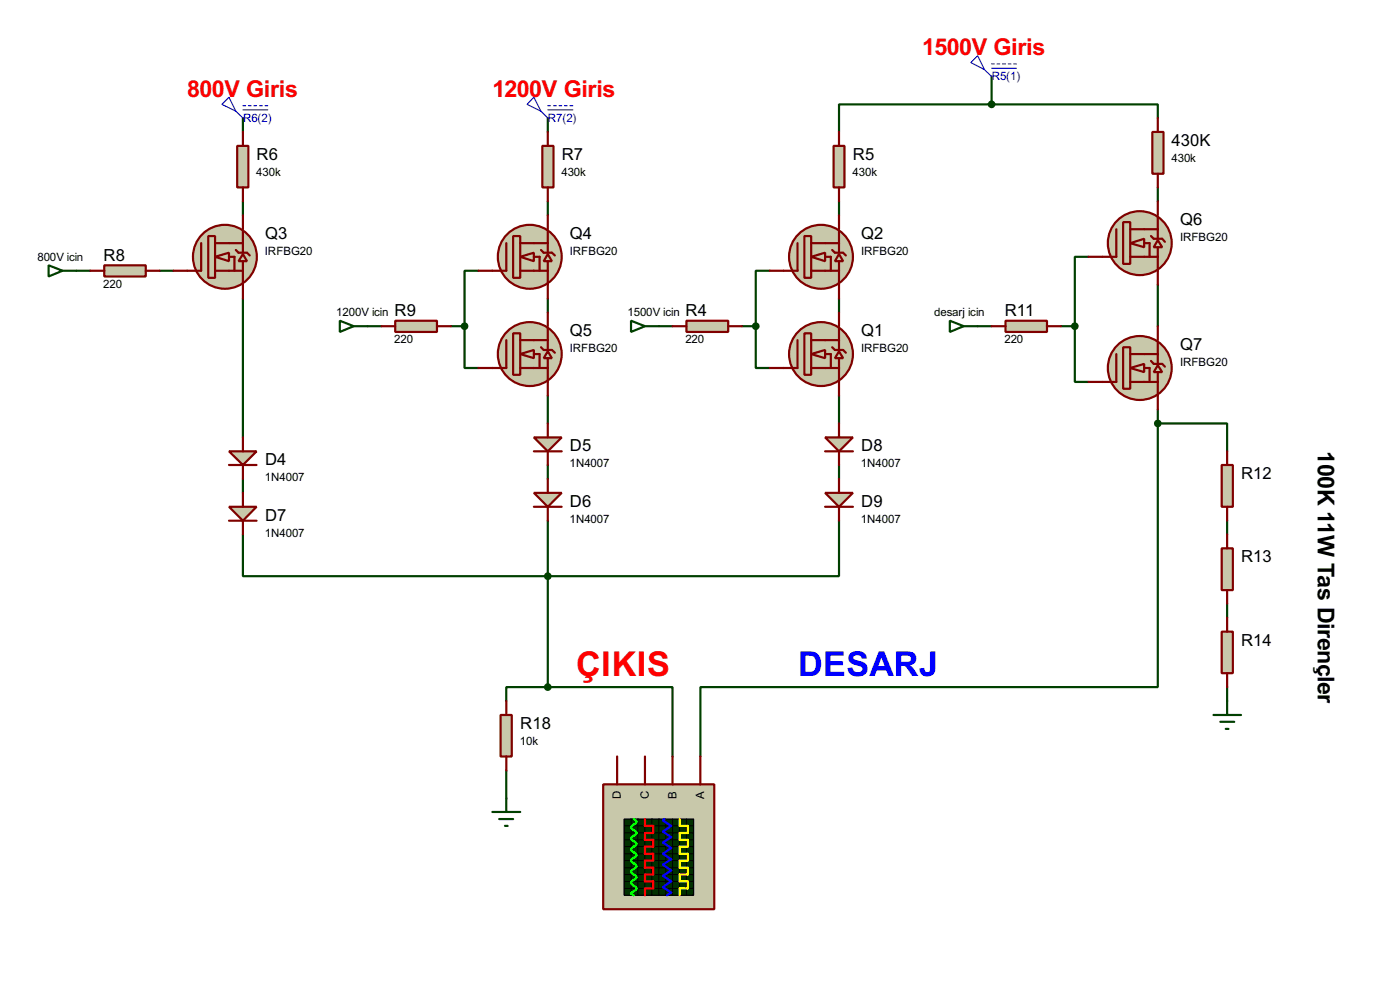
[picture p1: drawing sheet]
<svg xmlns="http://www.w3.org/2000/svg" width="256mm" height="180mm" viewBox="0 0 256 180" stroke-linecap="round" stroke-linejoin="round" font-family="sans-serif">
<g fill="none" stroke="#004000" stroke-width=".4">
<path d="M181.7 19.1h-28v5.1M181.7 19.1h30.4v2.5M181.7 14v5.1M44.5 21.6v2.6M44.5 36.9v2.5M100.4 21.6v2.6M100.4 36.9v2.5M153.7 36.9v2.5M212.1 34.3v2.6M14 49.6h2.6M29.3 49.6h2.5M44.5 54.7v25.4"/>
<path d="M67.4 59.7h2.5M82.6 59.7h2.5M85.1 59.7v7.7h2.6M87.7 49.6h-2.6v10.1M100.4 54.7v2.5M120.7 59.7h2.5M135.9 59.7h2.6M138.5 59.7v7.7h2.5M141 49.6h-2.5v10.1M153.7 54.7v2.5M179.1 59.7h2.6M194.4 59.7h2.5"/>
<path d="M196.9 59.7v10.2h2.5M199.4 47h-2.5v12.7M212.1 52.1v7.6M100.4 72.4v5.1M153.7 72.4v5.1M212.1 77.5h12.7v5.1M212.1 77.5v48.3h-83.8v12.7M212.1 75v2.5M44.5 87.7v2.5M100.4 85.1v2.6M100.4 95.3v30.5M153.7 95.3v10.2h-109.2v-7.7"/>
<path d="M153.7 85.1v2.6M224.8 95.3v2.5M224.8 110.5v2.6M100.4 125.8h-7.6v2.5M100.4 125.8h22.8v12.7M224.8 125.8v2.5M92.8 141v5.1"/>
</g>
<g fill="#c8c8aa" stroke="#800000" stroke-width=".4">
<path d="M148.6 64.8l2.6-.7v1.5z"/>
<circle cx="150.4" cy="64.8" r="5.9"/>
</g>
<path d="M147.4 61h1.2v7.6h-1.2z" fill="#c8c8aa" stroke="#800000" stroke-width=".4"/>
<path d="M146.1 62.3v5.1h-2.5M148.6 67.4h5.1M148.6 62.3h5.1M151.2 64.8h1v2.6" fill="none" stroke="#800000" stroke-width=".4"/>
<path d="M153.7 64.3l.8 1.3h-1.5z" fill="#c8c8aa" stroke="#800000" stroke-width=".4"/>
<path d="M153.7 57.2v2.5M153.7 60v4.1M141 67.4h2.6M152.5 63.6l.5 .5h1.5l.5 .5M153.7 65.6v6.8" fill="none" stroke="#800000" stroke-width=".4"/>
<path d="M125.8 58.7h7.6v2.1h-7.6z" fill="#c8c8aa" stroke="#800000" stroke-width=".4"/>
<path d="M123.2 59.7h2.6M133.4 59.7h2.5" fill="none" stroke="#800000" stroke-width=".4"/>
<path d="M152.7 26.7h2v7.6h-2z" fill="#c8c8aa" stroke="#800000" stroke-width=".4"/>
<path d="M153.7 24.2v2.5M153.7 34.3v2.6" fill="none" stroke="#800000" stroke-width=".4"/>
<g fill="#c8c8aa" stroke="#800000" stroke-width=".4">
<path d="M148.6 47l2.6-.7v1.5z"/>
<circle cx="150.4" cy="47" r="5.9"/>
</g>
<path d="M147.4 43.2h1.2v7.7h-1.2z" fill="#c8c8aa" stroke="#800000" stroke-width=".4"/>
<path d="M146.1 44.5v5.1h-2.5M148.6 49.6h5.1M148.6 44.5h5.1M151.2 47h1v2.6" fill="none" stroke="#800000" stroke-width=".4"/>
<path d="M153.7 46.5l.8 1.3h-1.5z" fill="#c8c8aa" stroke="#800000" stroke-width=".4"/>
<path d="M153.7 39.4v2.6M141 49.6h2.6M152.5 45.8l.5 .5h1.5l.5 .5M153.7 42.2v4.1M153.7 47.8v6.9" fill="none" stroke="#800000" stroke-width=".4"/>
<g fill="#c8c8aa" stroke="#800000" stroke-width=".4">
<path d="M39.4 47l2.6-.7v1.5z"/>
<circle cx="41.2" cy="47" r="5.9"/>
</g>
<path d="M38.2 43.2h1.2v7.7h-1.2z" fill="#c8c8aa" stroke="#800000" stroke-width=".4"/>
<path d="M36.9 44.5v5.1h-2.6M39.4 49.6h5.1M39.4 44.5h5.1M42 47h1v2.6" fill="none" stroke="#800000" stroke-width=".4"/>
<path d="M44.5 46.5l.8 1.3h-1.6z" fill="#c8c8aa" stroke="#800000" stroke-width=".4"/>
<path d="M44.5 39.4v2.6M31.8 49.6h2.5M43.2 45.8l.5 .5h1.6l.5 .5M44.5 42.2v4.1M44.5 47.8v6.9" fill="none" stroke="#800000" stroke-width=".4"/>
<g fill="#c8c8aa" stroke="#800000" stroke-width=".4">
<path d="M95.3 47l2.5-.7v1.5z"/>
<circle cx="97" cy="47" r="5.9"/>
</g>
<path d="M94 43.2h1.3v7.7h-1.3z" fill="#c8c8aa" stroke="#800000" stroke-width=".4"/>
<path d="M92.8 44.5v5.1h-2.6M95.3 49.6h5.1M95.3 44.5h5.1M97.8 47h1.1v2.6" fill="none" stroke="#800000" stroke-width=".4"/>
<path d="M100.4 46.5l.7 1.3h-1.5z" fill="#c8c8aa" stroke="#800000" stroke-width=".4"/>
<path d="M100.4 39.4v2.6M87.7 49.6h2.5M99.1 45.8l.5 .5h1.5l.6 .5M100.4 42.2v4.1M100.4 47.8v6.9" fill="none" stroke="#800000" stroke-width=".4"/>
<path d="M43.5 26.7h2v7.6h-2z" fill="#c8c8aa" stroke="#800000" stroke-width=".4"/>
<path d="M44.5 24.2v2.5M44.5 34.3v2.6" fill="none" stroke="#800000" stroke-width=".4"/>
<path d="M99.4 26.7h2v7.6h-2z" fill="#c8c8aa" stroke="#800000" stroke-width=".4"/>
<path d="M100.4 24.2v2.5M100.4 34.3v2.6" fill="none" stroke="#800000" stroke-width=".4"/>
<path d="M42 82.6h5l-2.5 2.5z" fill="#c8c8aa" stroke="#800000" stroke-width=".4"/>
<path d="M42 85.1h5M44.5 80.1v2.5M44.5 85.1v2.6" fill="none" stroke="#800000" stroke-width=".4"/>
<path d="M97.8 80.1h5.1l-2.5 2.5z" fill="#c8c8aa" stroke="#800000" stroke-width=".4"/>
<path d="M100.4 77.5v2.6M97.8 82.6h5.1M100.4 82.6v2.5" fill="none" stroke="#800000" stroke-width=".4"/>
<path d="M97.8 90.2h5.1l-2.5 2.6z" fill="#c8c8aa" stroke="#800000" stroke-width=".4"/>
<path d="M97.8 92.8h5.1M100.4 87.7v2.5M100.4 92.8v2.5" fill="none" stroke="#800000" stroke-width=".4"/>
<path d="M42 92.8h5l-2.5 2.5z" fill="#c8c8aa" stroke="#800000" stroke-width=".4"/>
<path d="M42 95.3h5M44.5 90.2v2.6M44.5 95.3v2.5" fill="none" stroke="#800000" stroke-width=".4"/>
<g fill="#c8c8aa" stroke="#800000" stroke-width=".4">
<path d="M95.3 64.8l2.5-.7v1.5z"/>
<circle cx="97" cy="64.8" r="5.9"/>
</g>
<path d="M94 61h1.3v7.6h-1.3z" fill="#c8c8aa" stroke="#800000" stroke-width=".4"/>
<path d="M92.8 62.3v5.1h-2.6M95.3 67.4h5.1M95.3 62.3h5.1M97.8 64.8h1.1v2.6" fill="none" stroke="#800000" stroke-width=".4"/>
<path d="M100.4 64.3l.7 1.3h-1.5z" fill="#c8c8aa" stroke="#800000" stroke-width=".4"/>
<path d="M100.4 57.2v2.5M100.4 60v4.1M87.7 67.4h2.5M99.1 63.6l.5 .5h1.5l.6 .5M100.4 65.6v6.8" fill="none" stroke="#800000" stroke-width=".4"/>
<path d="M151.2 80.1h5.1l-2.6 2.5z" fill="#c8c8aa" stroke="#800000" stroke-width=".4"/>
<path d="M153.7 77.5v2.6M151.2 82.6h5.1M153.7 82.6v2.5" fill="none" stroke="#800000" stroke-width=".4"/>
<path d="M151.2 90.2h5.1l-2.6 2.6z" fill="#c8c8aa" stroke="#800000" stroke-width=".4"/>
<path d="M151.2 92.8h5.1M153.7 87.7v2.5M153.7 92.8v2.5" fill="none" stroke="#800000" stroke-width=".4"/>
<path d="M19.1 48.6h7.6v2h-7.6z" fill="#c8c8aa" stroke="#800000" stroke-width=".4"/>
<path d="M16.6 49.6h2.5M26.7 49.6h2.6" fill="none" stroke="#800000" stroke-width=".4"/>
<path d="M72.4 58.7h7.7v2.1h-7.7z" fill="#c8c8aa" stroke="#800000" stroke-width=".4"/>
<path d="M69.9 59.7h2.5M80.1 59.7h2.5" fill="none" stroke="#800000" stroke-width=".4"/>
<circle cx="85.1" cy="59.7" r=".5" fill="#004000" stroke="#004000" stroke-width=".4"/>
<path d="M8.9 48.6l2.6 1-2.6 1zM11.5 49.6h2.5M62.3 58.7l2.5 1-2.5 1.1zM64.8 59.7h2.6M115.6 58.7l2.6 1-2.6 1.1zM118.2 59.7h2.5" fill="none" stroke="#004000" stroke-width=".4"/>
<g fill="#c8c8aa" stroke="#800000" stroke-width=".4">
<path d="M207.1 44.5l2.5-.8v1.6z"/>
<circle cx="208.8" cy="44.5" r="5.9"/>
</g>
<path d="M205.8 40.7h1.3v7.6h-1.3z" fill="#c8c8aa" stroke="#800000" stroke-width=".4"/>
<path d="M204.5 42v5h-2.5M207.1 47h5M207.1 42h5M209.6 44.5h1v2.5" fill="none" stroke="#800000" stroke-width=".4"/>
<path d="M212.1 44l.8 1.3h-1.5z" fill="#c8c8aa" stroke="#800000" stroke-width=".4"/>
<path d="M212.1 36.9v2.5M212.1 39.7v4M199.4 47h2.6M210.9 43.2l.5 .5h1.5l.5 .6M212.1 45.3v6.8" fill="none" stroke="#800000" stroke-width=".4"/>
<g fill="#c8c8aa" stroke="#800000" stroke-width=".4">
<path d="M207.1 67.4l2.5-.8v1.5z"/>
<circle cx="208.8" cy="67.4" r="5.9"/>
</g>
<path d="M205.8 63.6h1.3v7.6h-1.3z" fill="#c8c8aa" stroke="#800000" stroke-width=".4"/>
<path d="M204.5 64.8v5.1h-2.5M207.1 69.9h5M207.1 64.8h5M209.6 67.4h1v2.5" fill="none" stroke="#800000" stroke-width=".4"/>
<path d="M212.1 66.9l.8 1.2h-1.5z" fill="#c8c8aa" stroke="#800000" stroke-width=".4"/>
<path d="M212.1 59.7v2.6M199.4 69.9h2.6M210.9 66.1l.5 .5h1.5l.5 .5M212.1 62.5v4.1M212.1 68.1v6.9" fill="none" stroke="#800000" stroke-width=".4"/>
<path d="M211.1 24.2h2.1v7.6h-2.1z" fill="#c8c8aa" stroke="#800000" stroke-width=".4"/>
<path d="M212.1 21.6v2.6M212.1 31.8v2.5" fill="none" stroke="#800000" stroke-width=".4"/>
<path d="M184.2 58.7h7.6v2.1h-7.6z" fill="#c8c8aa" stroke="#800000" stroke-width=".4"/>
<path d="M181.7 59.7h2.5M191.8 59.7h2.6" fill="none" stroke="#800000" stroke-width=".4"/>
<circle cx="196.9" cy="59.7" r=".5" fill="#004000" stroke="#004000" stroke-width=".4"/>
<path d="M174 58.7l2.6 1-2.6 1.1zM176.6 59.7h2.5" fill="none" stroke="#004000" stroke-width=".4"/>
<path d="M223.8 85.1h2.1v7.7h-2.1z" fill="#c8c8aa" stroke="#800000" stroke-width=".4"/>
<path d="M224.8 82.6v2.5M224.8 92.8v2.5" fill="none" stroke="#800000" stroke-width=".4"/>
<path d="M223.8 100.4h2.1v7.6h-2.1z" fill="#c8c8aa" stroke="#800000" stroke-width=".4"/>
<path d="M224.8 97.8v2.6M224.8 108v2.5" fill="none" stroke="#800000" stroke-width=".4"/>
<path d="M223.8 115.6h2.1v7.6h-2.1z" fill="#c8c8aa" stroke="#800000" stroke-width=".4"/>
<path d="M224.8 113.1v2.5M224.8 123.2v2.6" fill="none" stroke="#800000" stroke-width=".4"/>
<g fill="none" stroke="#0000c0" stroke-width=".2">
<path d="M40.7 19.1l1.3-1.3 1.2 2.6zM44.5 19.4h.5M45.5 19.4h.5M46.5 19.4h.5M47.6 19.4h.5M48.6 19.4h.5M97.8 17.8l1.3 2.6-2.5-1.3zM100.4 19.4h.5M101.4 19.4h.5M102.4 19.4h.5M103.4 19.4h.5M104.4 19.4h.6"/>
<path d="M177.9 11.5l1.2-1.3 1.3 2.6zM180.4 12.8l1.3 1.2M181.7 11.7h.5M181.7 12.5h4.5M182.7 11.7h.5M183.7 11.7h.5M184.7 11.7h.5M185.7 11.7h.5M43.2 20.4l1.3 1.2M44.5 20.1h4.6M99.1 20.4l1.3 1.2M100.4 20.1h4.6"/>
</g>
<path d="M110.5 143.6h20.4v22.8h-20.4z" fill="#c8c8aa" stroke="#800000" stroke-width=".4"/>
<path d="M114.4 149.9h12.7v14h-12.7z" fill="#003000" stroke="#000" stroke-width=".25"/>
<g fill="none" stroke="#000" stroke-width=".18">
<path d="M114.4 155h12.7M114.4 156.3h12.7M114.4 157.5h12.7M114.4 158.8h12.7M114.4 152.5h12.7M114.4 151.2h12.7M114.4 153.7h12.7M115.6 149.9v14M116.9 149.9v14M118.2 149.9v14M119.4 149.9v14M120.7 149.9v14"/>
<path d="M122 149.9v14M123.2 149.9v14M124.5 149.9v14M125.8 149.9v14M114.4 160.1h12.7M114.4 161.3h12.7M114.4 162.6h12.7"/>
</g>
<path d="M124.5 149.9v1.3h1.5v1.3h-1.5v1.2h1.5v1.3h-1.5v1.3h1.5v1.2h-1.5v1.3h1.5v1.3h-1.5v1.2h1.5v1.3h-1.5v1.3" fill="none" stroke="#ff0" stroke-width=".4"/>
<path d="M118.2 149.9v1.3h1.5v1.3h-1.5v1.2h1.5v1.3h-1.5v1.3h1.5v1.2h-1.5v1.3h1.5v1.3h-1.5v1.2h1.5v1.3h-1.5v1.3" fill="none" stroke="#f00" stroke-width=".4"/>
<path d="M121.7 149.9l-.2 .3 1.5 1-1.5 1 1.5 1-1.5 1 1.5 1-1.5 1.1 1.5 1-1.5 1 1.5 1-1.5 1 1.5 1-1.5 1.1 1.5 1-.8 .5" fill="none" stroke="#00f" stroke-width=".4"/>
<path d="M116.1 149.9l.4 .2 .1 .3-.1 .3-.8 .5-.1 .2 .1 .3 .4 .2a.54 .54 0 0 1 .4 .8l-.8 .5-.1 .3 .1 .2 .8 .5 .1 .3-.1 .2-.4 .3a.54 .54 0 0 0-.4 .7l.8 .5 .1 .3-.1 .3-.8 .4-.1 .3 .1 .3 .4 .2a.54 .54 0 0 1 .4 .8l-.8 .5-.1 .3 .1 .2 .8 .5 .1 .3-.1 .2-.8 .5a.6 .6 0 0 0 .5 .9l.4 .4-.1 .3-.8 .4-.1 .3 .5 .3" fill="none" stroke="#0f0" stroke-width=".4"/>
<path d="M113.1 138.5v5.1M118.2 138.5v5.1M123.2 138.5v5.1M128.3 138.5v5.1" fill="none" stroke="#800000" stroke-width=".4"/>
<path d="M222.3 130.9h5.1M223.6 132.1h2.5M224.6 133.4h.5M224.8 128.3v2.6" fill="none" stroke="#004000" stroke-width=".4"/>
<circle cx="212.1" cy="77.5" r=".5" fill="#004000" stroke="#004000" stroke-width=".4"/>
<path d="M91.7 130.9h2.1v7.6h-2.1z" fill="#c8c8aa" stroke="#800000" stroke-width=".4"/>
<path d="M92.8 128.3v2.6M92.8 138.5v2.5" fill="none" stroke="#800000" stroke-width=".4"/>
<path d="M90.2 148.6h5.1M91.5 149.9h2.5M92.5 151.2h.5M92.8 146.1v2.5" fill="none" stroke="#004000" stroke-width=".4"/>
<g fill="#004000" stroke="#004000" stroke-width=".4">
<circle cx="100.3" cy="105.5" r=".5"/>
<circle cx="138.4" cy="59.7" r=".5"/>
<circle cx="100.3" cy="125.8" r=".5"/>
<circle cx="181.6" cy="19.1" r=".5"/>
</g>
<text font-size="7" fill="#f00" x="105.6" y="123.8">ÇIKIS</text>
<text font-size="7" fill="#00f" x="146.2" y="123.8">DESARJ</text>
<g font-size="4.8" fill="#f00">
<text x="169" y="10.2">1500V Giris</text>
<text x="34.3" y="17.8">800V Giris</text>
<text x="90.2" y="17.8">1200V Giris</text>
</g>
<text font-size="4.8" x="241.4" y="82.6" transform="rotate(90 241.4 82.6)">100K 11W Tas Dirençler</text>
<g font-size="3.4">
<text x="47" y="29.3">R6</text>
<text x="102.9" y="29.3">R7</text>
<text x="156.3" y="29.3">R5</text>
<text x="214.6" y="26.7">430K</text>
<text x="216.2" y="41.2">Q6</text>
<text x="19" y="47.8">R8</text>
<text x="48.6" y="43.7">Q3</text>
<text x="104.4" y="43.7">Q4</text>
<text x="157.8" y="43.7">Q2</text>
<text x="72.3" y="57.9">R9</text>
<text x="125.6" y="57.9">R4</text>
<text x="184.1" y="57.9">R11</text>
<text x="104.4" y="61.5">Q5</text>
<text x="157.8" y="61.5">Q1</text>
<text x="216.2" y="64.1">Q7</text>
<text x="104.4" y="82.6">D5</text>
<text x="157.8" y="82.6">D8</text>
<text x="48.6" y="85.2">D4</text>
<text x="227.4" y="87.7">R12</text>
<text x="48.6" y="95.3">D7</text>
<text x="104.4" y="92.8">D6</text>
<text x="157.8" y="92.8">D9</text>
<text x="227.4" y="102.9">R13</text>
<text x="227.4" y="118.2">R14</text>
<text x="95.3" y="133.4">R18</text>
</g>
<g font-size="2.4" fill="#0000c0">
<text x="181.7" y="14.7">R5(1)</text>
<text x="44.5" y="22.3">R6(2)</text>
<text x="100.4" y="22.3">R7(2)</text>
</g>
<g font-size="2.4">
<text x="214.6" y="29.6">430k</text>
<text x="47" y="32.2">430k</text>
<text x="102.9" y="32.2">430k</text>
<text x="156.2" y="32.2">430k</text>
<text x="6.9" y="47.7">800V icin</text>
<text x="48.5" y="46.7">IRFBG20</text>
<text x="104.4" y="46.7">IRFBG20</text>
<text x="157.7" y="46.7">IRFBG20</text>
<text x="216.2" y="44.1">IRFBG20</text>
<text x="18.9" y="52.7">220</text>
<text x="61.6" y="57.9">1200V icin</text>
<text x="115" y="57.9">1500V icin</text>
<text x="171.2" y="57.9">desarj icin</text>
<text x="72.2" y="62.8">220</text>
<text x="104.4" y="64.5">IRFBG20</text>
<text x="125.6" y="62.8">220</text>
<text x="157.7" y="64.5">IRFBG20</text>
<text x="184" y="62.8">220</text>
<text x="216.2" y="67">IRFBG20</text>
<text x="48.5" y="88.1">1N4007</text>
<text x="104.4" y="85.6">1N4007</text>
<text x="157.7" y="85.6">1N4007</text>
<text x="104.4" y="95.7">1N4007</text>
<text x="157.7" y="95.7">1N4007</text>
<text x="48.5" y="98.2">1N4007</text>
<text x="95.2" y="136.4">10k</text>
<text x="113.8" y="146.3" transform="rotate(-90 113.8 146.3)">D</text>
<text x="118.9" y="146.3" transform="rotate(-90 118.9 146.3)">C</text>
<text x="123.9" y="146.2" transform="rotate(-90 123.9 146.2)">B</text>
<text x="129" y="146.2" transform="rotate(-90 129 146.2)">A</text>
</g>
</svg>
